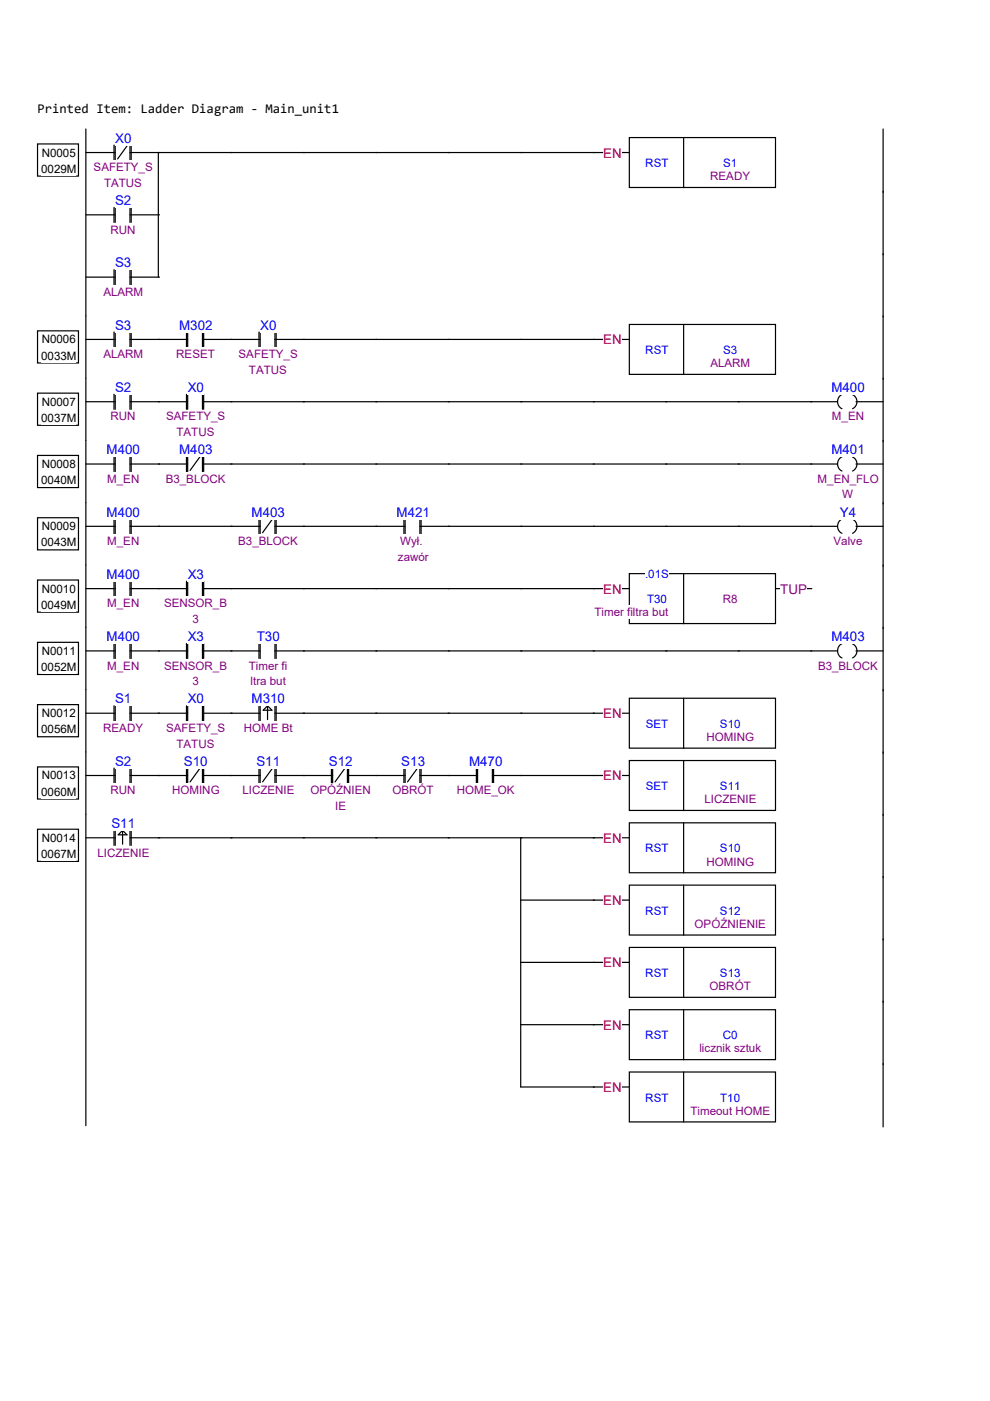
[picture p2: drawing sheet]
<svg xmlns="http://www.w3.org/2000/svg" width="210mm" height="297mm" viewBox="0 0 210 297" stroke-linecap="round" stroke-linejoin="round" font-family="sans-serif">
<path d="M8 30.5h8.6v6.8h-8.6z" fill="none" stroke="#000" stroke-width=".25"/>
<g fill="#fff">
<path d="M8.8 30.9h7.2v2.8h-7.2z"/>
<path d="M8.7 34.4h7.4v2.8h-7.4z"/>
</g>
<path d="M18.2 27.3v39.7M18.2 32.3h6.2M24.2 30.8v3.2M24.4 30.8v3.2M27.1 30.8l-2.2 2.9M27.6 32.3h6.2M27.6 30.8v3.2M27.8 30.8v3.2" fill="none" stroke="#000" stroke-width=".25"/>
<g fill="#fff">
<path d="M24.4 27.7h3.4v3.2h-3.4z"/>
<path d="M19.9 34.1h12.5v2.8h-12.5z"/>
<path d="M22.1 37.4h8.1v2.8h-8.1z"/>
</g>
<path d="M133.4 32.3h-99.8v13.3" fill="none" stroke="#000" stroke-width=".25"/>
<path d="M127.9 30.9h3.9v3.1h-3.9z" fill="#fff"/>
<path d="M133.4 29.2h31v10.6h-31z" fill-rule="evenodd" fill="#fff"/>
<path d="M133.4 29.2h31v10.6h-31zM144.9 29.2v10.6" fill="none" stroke="#000" stroke-width=".25"/>
<g fill="#fff">
<path d="M136.8 33.2h5v2.8h-5z"/>
<path d="M153.3 33.2h3v2.8h-3z"/>
<path d="M150.6 36h8.4v2.8h-8.4z"/>
</g>
<path d="M187.2 27.3v13.5M18.2 45.6h6.2M24.2 44v3.2M24.4 44v3.2M27.6 45.6h6.2M27.6 44v3.2M27.8 44v3.2" fill="none" stroke="#000" stroke-width=".25"/>
<g fill="#fff">
<path d="M24.4 40.9h3.5v3.2h-3.5z"/>
<path d="M23.5 47.3h5.3v2.8h-5.3z"/>
</g>
<path d="M18.2 58.8h6.2M24.2 57.2v3.2M24.4 57.2v3.2M27.6 58.8h6.2M27.6 57.2v3.2M27.8 57.2v3.2M33.6 45.6v13.2M187.2 40.6v13.4" fill="none" stroke="#000" stroke-width=".25"/>
<g fill="#fff">
<path d="M24.4 54.1h3.5v3.2h-3.5z"/>
<path d="M21.9 60.5h8.5v2.8h-8.5z"/>
</g>
<path d="M187.2 53.8v13.4" fill="none" stroke="#000" stroke-width=".25"/>
<path d="M8 70.1h8.6v6.9h-8.6z" fill-rule="evenodd" fill="#fff"/>
<path d="M8 70.1h8.6v6.9h-8.6z" fill="none" stroke="#000" stroke-width=".25"/>
<g fill="#fff">
<path d="M8.8 70.6h7.2v2.8h-7.2z"/>
<path d="M8.7 74h7.4v2.8h-7.4z"/>
</g>
<path d="M18.2 67v13.2M18.2 72h6.2M24.2 70.4v3.2M24.4 70.4v3.2M27.6 72h6.2M27.6 70.4v3.2M27.8 70.4v3.2" fill="none" stroke="#000" stroke-width=".25"/>
<g fill="#fff">
<path d="M24.4 67.4h3.5v3.1h-3.5z"/>
<path d="M21.9 73.7h8.5v2.8h-8.5z"/>
</g>
<path d="M33.6 72h6.2M39.5 70.4v3.2M39.8 70.4v3.2M42.9 72h6.3M42.9 70.4v3.2M43.2 70.4v3.2" fill="none" stroke="#000" stroke-width=".25"/>
<g fill="#fff">
<path d="M38 67.4h7v3.1h-7z"/>
<path d="M37.4 73.7h8.2v2.8h-8.2z"/>
</g>
<path d="M48.9 72h6.3M54.9 70.4v3.2M55.2 70.4v3.2M58.3 72h6.3M58.3 70.4v3.2M58.5 70.4v3.2" fill="none" stroke="#000" stroke-width=".25"/>
<g fill="#fff">
<path d="M55.1 67.4h3.4v3.1h-3.4z"/>
<path d="M50.6 73.7h12.6v2.8h-12.6z"/>
<path d="M52.8 77h8.1v2.8h-8.1z"/>
</g>
<path d="M64.3 72h69.1" fill="none" stroke="#000" stroke-width=".25"/>
<path d="M127.9 70.5h3.9v3.2h-3.9z" fill="#fff"/>
<path d="M133.4 68.8h31v10.6h-31z" fill-rule="evenodd" fill="#fff"/>
<path d="M133.4 68.8h31v10.6h-31zM144.9 68.8v10.6" fill="none" stroke="#000" stroke-width=".25"/>
<g fill="#fff">
<path d="M136.8 72.8h5v2.8h-5z"/>
<path d="M153.3 72.8h3v2.8h-3z"/>
<path d="M150.6 75.6h8.4v2.8h-8.4z"/>
</g>
<path d="M187.2 67v13.4" fill="none" stroke="#000" stroke-width=".25"/>
<path d="M8 83.4h8.6v6.8h-8.6z" fill-rule="evenodd" fill="#fff"/>
<path d="M8 83.4h8.6v6.8h-8.6z" fill="none" stroke="#000" stroke-width=".25"/>
<g fill="#fff">
<path d="M8.8 83.8h7.2v2.8h-7.2z"/>
<path d="M8.7 87.2h7.4v2.8h-7.4z"/>
</g>
<path d="M18.2 80.2v13.2M18.2 85.2h6.2M24.2 83.6v3.2M24.4 83.6v3.2M27.6 85.2h6.2M27.6 83.6v3.2M27.8 83.6v3.2" fill="none" stroke="#000" stroke-width=".25"/>
<g fill="#fff">
<path d="M24.4 80.6h3.5v3.1h-3.5z"/>
<path d="M23.5 86.9h5.3v2.8h-5.3z"/>
</g>
<path d="M33.6 85.2h6.2M39.5 83.6v3.2M39.8 83.6v3.2M42.9 85.2h6.3M42.9 83.6v3.2M43.2 83.6v3.2" fill="none" stroke="#000" stroke-width=".25"/>
<g fill="#fff">
<path d="M39.8 80.6h3.4v3.1h-3.4z"/>
<path d="M35.2 86.9h12.6v2.8h-12.6z"/>
<path d="M37.4 90.2h8.2v2.8h-8.2z"/>
</g>
<path d="M48.9 85.2h128.7M178.5 83.7a1.68 1.68 0 0 0-.9 1.5 1.68 1.68 0 0 0 .9 1.5M180.8 83.7a1.64 1.64 0 0 1 .9 1.5 1.64 1.64 0 0 1-.9 1.5M181.5 85.2h5.7M187.2 80.2v13.4" fill="none" stroke="#000" stroke-width=".25"/>
<g fill="#fff">
<path d="M176.3 80.6h7v3.1h-7z"/>
<path d="M176.4 86.9h6.8v2.8h-6.8z"/>
</g>
<path d="M8 96.6h8.6v6.8h-8.6z" fill-rule="evenodd" fill="#fff"/>
<path d="M8 96.6h8.6v6.8h-8.6z" fill="none" stroke="#000" stroke-width=".25"/>
<g fill="#fff">
<path d="M8.8 97h7.2v2.8h-7.2z"/>
<path d="M8.7 100.4h7.4v2.8h-7.4z"/>
</g>
<path d="M18.2 93.4v13.2M18.2 98.4h6.2M24.2 96.8v3.2M24.4 96.8v3.2M27.6 98.4h6.2M27.6 96.8v3.2M27.8 96.8v3.2" fill="none" stroke="#000" stroke-width=".25"/>
<g fill="#fff">
<path d="M22.6 93.8h7v3.1h-7z"/>
<path d="M22.7 100.1h6.8v2.8h-6.8z"/>
</g>
<path d="M33.6 98.4h6.2M39.5 96.8v3.2M39.8 96.8v3.2M42.4 96.8l-2.1 2.9M42.9 98.4h6.3M42.9 96.8v3.2M43.2 96.8v3.2" fill="none" stroke="#000" stroke-width=".25"/>
<g fill="#fff">
<path d="M38 93.8h7v3.1h-7z"/>
<path d="M35.1 100.1h12.7v2.8h-12.7z"/>
</g>
<path d="M48.9 98.4h128.7M178.5 96.9a1.68 1.68 0 0 0-.9 1.5 1.68 1.68 0 0 0 .9 1.5M180.8 96.9a1.64 1.64 0 0 1 .9 1.5 1.64 1.64 0 0 1-.9 1.5M181.5 98.4h5.7M187.2 93.4v13.4" fill="none" stroke="#000" stroke-width=".25"/>
<g fill="#fff">
<path d="M176.3 93.8h7v3.1h-7z"/>
<path d="M173.4 100.1h12.8v2.8h-12.8z"/>
<path d="M178.6 103.4h2.4v2.8h-2.4z"/>
</g>
<path d="M8 109.8h8.6v6.8h-8.6z" fill-rule="evenodd" fill="#fff"/>
<path d="M8 109.8h8.6v6.8h-8.6z" fill="none" stroke="#000" stroke-width=".25"/>
<g fill="#fff">
<path d="M8.8 110.2h7.2v2.8h-7.2z"/>
<path d="M8.7 113.6h7.4v2.8h-7.4z"/>
</g>
<path d="M18.2 106.6v13.2M18.2 111.6h6.2M24.2 110v3.2M24.4 110v3.2M27.6 111.6h6.2M27.6 110v3.2M27.8 110v3.2" fill="none" stroke="#000" stroke-width=".25"/>
<g fill="#fff">
<path d="M22.6 107h7v3.2h-7z"/>
<path d="M22.7 113.3h6.8v2.8h-6.8z"/>
</g>
<path d="M33.6 111.6h21.6M54.9 110v3.2M55.2 110v3.2M57.8 110l-2.1 2.9M58.3 111.6h6.3M58.3 110v3.2M58.5 110v3.2" fill="none" stroke="#000" stroke-width=".25"/>
<g fill="#fff">
<path d="M53.3 107h7.1v3.2h-7.1z"/>
<path d="M50.5 113.3h12.7v2.8h-12.7z"/>
</g>
<path d="M64.3 111.6h21.6M85.6 110v3.2M85.9 110v3.2M89 111.6h6.3M89 110v3.2M89.3 110v3.2" fill="none" stroke="#000" stroke-width=".25"/>
<g fill="#fff">
<path d="M84.1 107h7v3.2h-7z"/>
<path d="M84.8 113.3h5.5v2.8h-5.5z"/>
<path d="M84.4 116.6h6.4v2.8h-6.4z"/>
</g>
<path d="M95 111.6h82.6M178.5 110.1a1.68 1.68 0 0 0-.9 1.5 1.68 1.68 0 0 0 .9 1.5M180.8 110.1a1.64 1.64 0 0 1 .9 1.5 1.64 1.64 0 0 1-.9 1.5M181.5 111.6h5.7M187.2 106.6v13.5" fill="none" stroke="#000" stroke-width=".25"/>
<g fill="#fff">
<path d="M178.1 107h3.4v3.2h-3.4z"/>
<path d="M176.7 113.3h6.2v2.8h-6.2z"/>
</g>
<path d="M8 123h8.6v6.8h-8.6z" fill-rule="evenodd" fill="#fff"/>
<path d="M8 123h8.6v6.8h-8.6z" fill="none" stroke="#000" stroke-width=".25"/>
<g fill="#fff">
<path d="M8.8 123.4h7.2v2.8h-7.2z"/>
<path d="M8.7 126.8h7.4v2.8h-7.4z"/>
</g>
<path d="M18.2 119.8v13.2M18.2 124.8h6.2M24.2 123.2v3.2M24.4 123.2v3.2M27.6 124.8h6.2M27.6 123.2v3.2M27.8 123.2v3.2" fill="none" stroke="#000" stroke-width=".25"/>
<g fill="#fff">
<path d="M22.6 120.2h7v3.2h-7z"/>
<path d="M22.7 126.5h6.8v2.8h-6.8z"/>
</g>
<path d="M33.6 124.8h6.2M39.5 123.2v3.2M39.8 123.2v3.2M42.9 124.8h6.3M42.9 123.2v3.2M43.2 123.2v3.2" fill="none" stroke="#000" stroke-width=".25"/>
<g fill="#fff">
<path d="M39.8 120.2h3.4v3.2h-3.4z"/>
<path d="M34.8 126.5h13.4v2.8h-13.4z"/>
<path d="M40.8 129.8h1.4v2.8h-1.4z"/>
</g>
<path d="M48.9 124.8h84.5" fill="none" stroke="#000" stroke-width=".25"/>
<path d="M127.9 123.3h3.9v3.2h-3.9z" fill="#fff"/>
<path d="M164.5 124.8h7.6" fill="none" stroke="#000" stroke-width=".25"/>
<path d="M165.4 123.3h5.7v3.2h-5.7z" fill="#fff"/>
<path d="M133.4 121.6h31v10.6h-31z" fill-rule="evenodd" fill="#fff"/>
<path d="M133.4 121.6h31v10.6h-31zM144.9 121.6v10.6" fill="none" stroke="#000" stroke-width=".25"/>
<g fill="#fff">
<path d="M136.8 120.4h5v2.7h-5z"/>
<path d="M137.2 125.6h4.2v2.8h-4.2z"/>
<path d="M126 128.4h15.7v2.8h-15.7z"/>
<path d="M153.2 125.6h3.2v2.8h-3.2z"/>
</g>
<path d="M187.2 119.8v13.5" fill="none" stroke="#000" stroke-width=".25"/>
<path d="M8 136.2h8.6v6.8h-8.6z" fill-rule="evenodd" fill="#fff"/>
<path d="M8 136.2h8.6v6.8h-8.6z" fill="none" stroke="#000" stroke-width=".25"/>
<g fill="#fff">
<path d="M8.8 136.6h7.2v2.8h-7.2z"/>
<path d="M8.7 140h7.4v2.8h-7.4z"/>
</g>
<path d="M18.2 133v13.2M18.2 138h6.2M24.2 136.4v3.2M24.4 136.4v3.2M27.6 138h6.2M27.6 136.4v3.2M27.8 136.4v3.2" fill="none" stroke="#000" stroke-width=".25"/>
<g fill="#fff">
<path d="M22.6 133.4h7v3.2h-7z"/>
<path d="M22.7 139.7h6.8v2.8h-6.8z"/>
</g>
<path d="M33.6 138h6.2M39.5 136.4v3.2M39.8 136.4v3.2M42.9 138h6.3M42.9 136.4v3.2M43.2 136.4v3.2" fill="none" stroke="#000" stroke-width=".25"/>
<g fill="#fff">
<path d="M39.8 133.4h3.4v3.2h-3.4z"/>
<path d="M34.8 139.7h13.4v2.8h-13.4z"/>
<path d="M40.8 143h1.4v2.8h-1.4z"/>
</g>
<path d="M48.9 138h6.3M54.9 136.4v3.2M55.2 136.4v3.2M58.3 138h6.3M58.3 136.4v3.2M58.5 136.4v3.2" fill="none" stroke="#000" stroke-width=".25"/>
<g fill="#fff">
<path d="M54.4 133.4h4.9v3.2h-4.9z"/>
<path d="M52.7 139.7h8.3v2.8h-8.3z"/>
<path d="M53.1 143h7.5v2.8h-7.5z"/>
</g>
<path d="M64.3 138h113.3M178.5 136.5a1.68 1.68 0 0 0-.9 1.5 1.68 1.68 0 0 0 .9 1.5M180.8 136.5a1.64 1.64 0 0 1 .9 1.5 1.64 1.64 0 0 1-.9 1.5M181.5 138h5.7M187.2 133v13.5" fill="none" stroke="#000" stroke-width=".25"/>
<g fill="#fff">
<path d="M176.3 133.4h7v3.2h-7z"/>
<path d="M173.4 139.7h12.7v2.8h-12.7z"/>
</g>
<path d="M8 149.4h8.6v6.8h-8.6z" fill-rule="evenodd" fill="#fff"/>
<path d="M8 149.4h8.6v6.8h-8.6z" fill="none" stroke="#000" stroke-width=".25"/>
<g fill="#fff">
<path d="M8.8 149.8h7.2v2.8h-7.2z"/>
<path d="M8.7 153.2h7.4v2.8h-7.4z"/>
</g>
<path d="M18.2 146.2v13.2M18.2 151.2h6.2M24.2 149.6v3.2M24.4 149.6v3.2M27.6 151.2h6.2M27.6 149.6v3.2M27.8 149.6v3.2" fill="none" stroke="#000" stroke-width=".25"/>
<g fill="#fff">
<path d="M24.4 146.6h3.5v3.2h-3.5z"/>
<path d="M21.9 152.9h8.5v2.8h-8.5z"/>
</g>
<path d="M33.6 151.2h6.2M39.5 149.6v3.2M39.8 149.6v3.2M42.9 151.2h6.3M42.9 149.6v3.2M43.2 149.6v3.2" fill="none" stroke="#000" stroke-width=".25"/>
<g fill="#fff">
<path d="M39.8 146.6h3.4v3.2h-3.4z"/>
<path d="M35.2 152.9h12.6v2.8h-12.6z"/>
<path d="M37.4 156.3h8.2v2.7h-8.2z"/>
</g>
<path d="M48.9 151.2h6.3M54.9 149.6v3.2M55.2 149.6v3.2M55.8 150.6l.9-1 1 1zM56.7 149.6v3M58.3 151.2h6.3M58.3 149.6v3.2M58.5 149.6v3.2" fill="none" stroke="#000" stroke-width=".25"/>
<g fill="#fff">
<path d="M53.3 146.6h7.1v3.2h-7.1z"/>
<path d="M51.7 152.9h10.3v2.8h-10.3z"/>
</g>
<path d="M64.3 151.2h69.1" fill="none" stroke="#000" stroke-width=".25"/>
<path d="M127.9 149.7h3.9v3.2h-3.9z" fill="#fff"/>
<path d="M133.4 148h31v10.6h-31z" fill-rule="evenodd" fill="#fff"/>
<path d="M133.4 148h31v10.6h-31zM144.9 148v10.7" fill="none" stroke="#000" stroke-width=".25"/>
<g fill="#fff">
<path d="M136.9 152.1h4.8v2.8h-4.8z"/>
<path d="M152.7 152.1h4.3v2.8h-4.3z"/>
<path d="M149.8 154.9h10v2.7h-10z"/>
</g>
<path d="M187.2 146.2v13.5" fill="none" stroke="#000" stroke-width=".25"/>
<path d="M8 162.6h8.6v6.8h-8.6z" fill-rule="evenodd" fill="#fff"/>
<path d="M8 162.6h8.6v6.8h-8.6z" fill="none" stroke="#000" stroke-width=".25"/>
<g fill="#fff">
<path d="M8.8 163h7.2v2.8h-7.2z"/>
<path d="M8.7 166.5h7.4v2.7h-7.4z"/>
</g>
<path d="M18.2 159.4v13.2M18.2 164.4h6.2M24.2 162.9v3.1M24.4 162.9v3.1M27.6 164.4h6.2M27.6 162.9v3.1M27.8 162.9v3.1" fill="none" stroke="#000" stroke-width=".25"/>
<g fill="#fff">
<path d="M24.4 159.8h3.5v3.2h-3.5z"/>
<path d="M23.5 166.2h5.3v2.8h-5.3z"/>
</g>
<path d="M33.6 164.4h6.2M39.5 162.9v3.1M39.8 162.9v3.1M42.4 162.9l-2.1 2.9M42.9 164.4h6.3M42.9 162.9v3.1M43.2 162.9v3.1" fill="none" stroke="#000" stroke-width=".25"/>
<g fill="#fff">
<path d="M39 159.8h5v3.2h-5z"/>
<path d="M36.5 166.2h10v2.8h-10z"/>
</g>
<path d="M48.9 164.4h6.3M54.9 162.9v3.1M55.2 162.9v3.1M57.8 162.9l-2.1 2.9M58.3 164.4h6.3M58.3 162.9v3.1M58.5 162.9v3.1" fill="none" stroke="#000" stroke-width=".25"/>
<g fill="#fff">
<path d="M54.4 159.8h5v3.2h-5z"/>
<path d="M51.4 166.2h11v2.8h-11z"/>
</g>
<path d="M64.3 164.4h6.2M70.3 162.9v3.1M70.5 162.9v3.1M73.2 162.9l-2.2 2.9M73.7 164.4h6.2M73.7 162.9v3.1M73.9 162.9v3.1" fill="none" stroke="#000" stroke-width=".25"/>
<g fill="#fff">
<path d="M69.7 159.8h5.1v3.2h-5.1z"/>
<path d="M65.8 166.2h12.8v2.8h-12.8z"/>
<path d="M71.1 169.5h2.3v2.8h-2.3z"/>
</g>
<path d="M79.7 164.4h6.2M85.6 162.9v3.1M85.9 162.9v3.1M88.5 162.9l-2.1 2.9M89 164.4h6.3M89 162.9v3.1M89.3 162.9v3.1" fill="none" stroke="#000" stroke-width=".25"/>
<g fill="#fff">
<path d="M85.1 159.8h5v3.2h-5z"/>
<path d="M83.2 166.2h8.8v2.8h-8.8z"/>
</g>
<path d="M95 164.4h6.3M101 162.9v3.1M101.3 162.9v3.1M104.4 164.4h6.3M104.4 162.9v3.1M104.6 162.9v3.1" fill="none" stroke="#000" stroke-width=".25"/>
<g fill="#fff">
<path d="M99.4 159.8h7.1v3.2h-7.1z"/>
<path d="M96.9 166.2h12.2v2.8h-12.2z"/>
</g>
<path d="M110.4 164.4h23" fill="none" stroke="#000" stroke-width=".25"/>
<path d="M127.9 162.9h3.9v3.2h-3.9z" fill="#fff"/>
<path d="M133.4 161.2h31v10.6h-31z" fill-rule="evenodd" fill="#fff"/>
<path d="M133.4 161.2h31v10.6h-31zM144.9 161.2v10.7" fill="none" stroke="#000" stroke-width=".25"/>
<g fill="#fff">
<path d="M136.9 165.3h4.8v2.8h-4.8z"/>
<path d="M152.7 165.3h4.3v2.8h-4.3z"/>
<path d="M149.4 168.1h10.9v2.8h-10.9z"/>
</g>
<path d="M187.2 159.4v13.5" fill="none" stroke="#000" stroke-width=".25"/>
<path d="M8 175.8h8.6v6.8h-8.6z" fill-rule="evenodd" fill="#fff"/>
<path d="M8 175.8h8.6v6.8h-8.6z" fill="none" stroke="#000" stroke-width=".25"/>
<g fill="#fff">
<path d="M8.8 176.2h7.2v2.8h-7.2z"/>
<path d="M8.7 179.7h7.4v2.8h-7.4z"/>
</g>
<path d="M18.2 172.6v66.1M18.2 177.6h6.2M24.2 176.1v3.1M24.4 176.1v3.1M25.1 177l.9-.9 .9 .9zM26 176.1v2.9M27.6 177.6h6.2M27.6 176.1v3.1M27.8 176.1v3.1" fill="none" stroke="#000" stroke-width=".25"/>
<g fill="#fff">
<path d="M23.6 173h5.1v3.2h-5.1z"/>
<path d="M20.7 179.4h10.9v2.8h-10.9z"/>
</g>
<path d="M33.6 177.6h99.8M110.4 177.6v13.2" fill="none" stroke="#000" stroke-width=".25"/>
<path d="M127.9 176.1h3.9v3.2h-3.9z" fill="#fff"/>
<path d="M133.4 174.5h31v10.5h-31z" fill-rule="evenodd" fill="#fff"/>
<path d="M133.4 174.5h31v10.5h-31zM144.9 174.5v10.6" fill="none" stroke="#000" stroke-width=".25"/>
<g fill="#fff">
<path d="M136.8 178.5h5v2.8h-5z"/>
<path d="M152.7 178.5h4.3v2.8h-4.3z"/>
<path d="M149.8 181.3h10v2.8h-10z"/>
</g>
<path d="M187.2 172.6v13.5M133.4 190.8h-23v13.2" fill="none" stroke="#000" stroke-width=".25"/>
<path d="M127.9 189.4h3.9v3.1h-3.9z" fill="#fff"/>
<path d="M133.4 187.7h31v10.5h-31z" fill-rule="evenodd" fill="#fff"/>
<path d="M133.4 187.7h31v10.5h-31zM144.9 187.7v10.6" fill="none" stroke="#000" stroke-width=".25"/>
<g fill="#fff">
<path d="M136.8 191.7h5v2.8h-5z"/>
<path d="M152.7 191.7h4.3v2.8h-4.3z"/>
<path d="M147.3 194.5h15v2.8h-15z"/>
</g>
<path d="M187.2 185.8v13.5M133.4 204h-23v13.3" fill="none" stroke="#000" stroke-width=".25"/>
<path d="M127.9 202.6h3.9v3.1h-3.9z" fill="#fff"/>
<path d="M133.4 200.9h31v10.6h-31z" fill-rule="evenodd" fill="#fff"/>
<path d="M133.4 200.9h31v10.6h-31zM144.9 200.9v10.6" fill="none" stroke="#000" stroke-width=".25"/>
<g fill="#fff">
<path d="M136.8 204.9h5v2.8h-5z"/>
<path d="M152.7 204.9h4.3v2.8h-4.3z"/>
<path d="M150.5 207.7h8.7v2.8h-8.7z"/>
</g>
<path d="M187.2 199.1v13.4M133.4 217.3h-23v13.2" fill="none" stroke="#000" stroke-width=".25"/>
<path d="M127.9 215.8h3.9v3.1h-3.9z" fill="#fff"/>
<path d="M133.4 214.1h31v10.6h-31z" fill-rule="evenodd" fill="#fff"/>
<path d="M133.4 214.1h31v10.6h-31zM144.9 214.1v10.6" fill="none" stroke="#000" stroke-width=".25"/>
<g fill="#fff">
<path d="M136.8 218.1h5v2.8h-5z"/>
<path d="M153.2 218.1h3.2v2.8h-3.2z"/>
<path d="M148.3 220.9h13.1v2.8h-13.1z"/>
</g>
<path d="M187.2 212.3v13.4M110.4 230.5h23" fill="none" stroke="#000" stroke-width=".25"/>
<path d="M127.9 229h3.9v3.2h-3.9z" fill="#fff"/>
<path d="M133.4 227.3h31v10.6h-31z" fill-rule="evenodd" fill="#fff"/>
<path d="M133.4 227.3h31v10.6h-31zM144.9 227.3v10.6" fill="none" stroke="#000" stroke-width=".25"/>
<g fill="#fff">
<path d="M136.8 231.3h5v2.8h-5z"/>
<path d="M152.7 231.3h4.2v2.8h-4.2z"/>
<path d="M146.4 234.1h16.9v2.8h-16.9z"/>
</g>
<path d="M187.2 225.5v13.4" fill="none" stroke="#000" stroke-width=".25"/>
<text font-size="2.8" x="8" y="23.9">Printed Item: Ladder Diagram - Main_unit1</text>
<g font-size="2.8" fill="#00f">
<text x="24.4" y="30.3">X0</text>
<text x="24.4" y="43.5">S2</text>
<text x="24.4" y="56.7">S3</text>
<text x="24.4" y="69.9">S3</text>
<text x="38" y="69.9">M302</text>
<text x="55.2" y="69.9">X0</text>
<text x="24.4" y="83.1">S2</text>
<text x="39.8" y="83.1">X0</text>
<text x="176.3" y="83.1">M400</text>
<text x="22.6" y="96.3">M400</text>
<text x="38" y="96.3">M403</text>
<text x="176.3" y="96.3">M401</text>
<text x="22.6" y="109.5">M400</text>
<text x="53.3" y="109.5">M403</text>
<text x="84.1" y="109.5">M421</text>
<text x="178.1" y="109.5">Y4</text>
<text x="22.6" y="122.7">M400</text>
<text x="39.8" y="122.7">X3</text>
<text x="22.6" y="135.9">M400</text>
<text x="39.8" y="135.9">X3</text>
<text x="54.4" y="135.9">T30</text>
<text x="176.3" y="135.9">M403</text>
<text x="24.4" y="149.1">S1</text>
<text x="39.8" y="149.1">X0</text>
<text x="53.3" y="149.1">M310</text>
<text x="24.4" y="162.3">S2</text>
<text x="39" y="162.3">S10</text>
<text x="54.4" y="162.3">S11</text>
<text x="69.7" y="162.3">S12</text>
<text x="85.1" y="162.3">S13</text>
<text x="99.4" y="162.3">M470</text>
<text x="23.6" y="175.6">S11</text>
</g>
<g font-size="2.8" fill="#f00">
<text x="127.9" y="33.4">EN</text>
<text x="127.9" y="73">EN</text>
<text x="127.9" y="125.9">EN</text>
<text x="127.9" y="152.3">EN</text>
<text x="127.9" y="165.5">EN</text>
<text x="127.9" y="178.7">EN</text>
<text x="127.9" y="191.9">EN</text>
<text x="127.9" y="205.1">EN</text>
<text x="127.9" y="218.3">EN</text>
<text x="127.9" y="231.5">EN</text>
</g>
<text font-size="2.8" fill="#800080" x="165.4" y="125.9">TUP</text>
<g font-size="2.5">
<text x="8.8" y="33.2">N0005</text>
<text x="8.7" y="36.6">0029M</text>
<text x="8.7" y="76.2">0033M</text>
<text x="8.8" y="72.8">N0006</text>
<text x="8.7" y="89.4">0037M</text>
<text x="8.8" y="86">N0007</text>
<text x="8.8" y="99.2">N0008</text>
<text x="8.7" y="102.7">0040M</text>
<text x="8.8" y="112.4">N0009</text>
<text x="8.7" y="115.9">0043M</text>
<text x="8.8" y="125.6">N0010</text>
<text x="8.7" y="129.1">0049M</text>
<text x="8.7" y="142.3">0052M</text>
<text x="8.8" y="138.9">N0011</text>
<text x="8.7" y="155.5">0056M</text>
<text x="8.8" y="152.1">N0012</text>
<text x="8.8" y="165.3">N0013</text>
<text x="8.7" y="168.7">0060M</text>
<text x="8.8" y="178.5">N0014</text>
<text x="8.7" y="181.9">0067M</text>
</g>
<g font-size="2.5" fill="#00f">
<text x="136.8" y="35.4">RST</text>
<text x="153.3" y="35.4">S1</text>
<text x="136.8" y="75.1">RST</text>
<text x="153.3" y="75.1">S3</text>
<text x="136.8" y="122.6">.01S</text>
<text x="137.2" y="127.9">T30</text>
<text x="136.9" y="154.3">SET</text>
<text x="152.7" y="154.3">S10</text>
<text x="136.9" y="167.5">SET</text>
<text x="152.7" y="167.5">S11</text>
<text x="136.8" y="180.7">RST</text>
<text x="152.7" y="180.7">S10</text>
<text x="136.8" y="193.9">RST</text>
<text x="152.7" y="193.9">S12</text>
<text x="136.8" y="207.1">RST</text>
<text x="152.7" y="207.1">S13</text>
<text x="136.8" y="220.3">RST</text>
<text x="153.2" y="220.3">C0</text>
<text x="136.8" y="233.6">RST</text>
<text x="152.7" y="233.6">T10</text>
</g>
<g font-size="2.5" fill="#800080">
<text x="19.9" y="36.3">SAFETY_S</text>
<text x="22.1" y="39.6">TATUS</text>
<text x="150.6" y="38.2">READY</text>
<text x="23.5" y="49.5">RUN</text>
<text x="21.9" y="62.7">ALARM</text>
<text x="21.9" y="75.9">ALARM</text>
<text x="37.4" y="75.9">RESET</text>
<text x="50.6" y="75.9">SAFETY_S</text>
<text x="150.6" y="77.9">ALARM</text>
<text x="52.8" y="79.2">TATUS</text>
<text x="23.5" y="89.2">RUN</text>
<text x="35.2" y="89.2">SAFETY_S</text>
<text x="176.4" y="89.2">M_EN</text>
<text x="37.4" y="92.5">TATUS</text>
<text x="22.7" y="102.4">M_EN</text>
<text x="35.1" y="102.4">B3_BLOCK</text>
<text x="173.4" y="102.4">M_EN_FLO</text>
<text x="178.6" y="105.7">W</text>
<text x="22.7" y="115.6">M_EN</text>
<text x="50.5" y="115.6">B3_BLOCK</text>
<text x="84.4" y="118.9">zawór</text>
<text x="84.8" y="115.6">Wył.</text>
<text x="176.7" y="115.6">Valve</text>
<text x="22.7" y="128.8">M_EN</text>
<text x="34.8" y="128.8">SENSOR_B</text>
<text x="126" y="130.7">Timer filtra but</text>
<text x="153.2" y="127.9">R8</text>
<text x="40.8" y="132.1">3</text>
<text x="22.7" y="142">M_EN</text>
<text x="34.8" y="142">SENSOR_B</text>
<text x="52.7" y="142">Timer fi</text>
<text x="173.4" y="142">B3_BLOCK</text>
<text x="40.8" y="145.3">3</text>
<text x="53.1" y="145.3">ltra but</text>
<text x="21.9" y="155.2">READY</text>
<text x="35.2" y="155.2">SAFETY_S</text>
<text x="51.7" y="155.2">HOME Bt</text>
<text x="37.4" y="158.5">TATUS</text>
<text x="149.8" y="157.1">HOMING</text>
<text x="23.5" y="168.4">RUN</text>
<text x="36.5" y="168.4">HOMING</text>
<text x="51.4" y="168.4">LICZENIE</text>
<text x="65.8" y="168.4">OPÓŹNIEN</text>
<text x="71.1" y="171.7">IE</text>
<text x="83.2" y="168.4">OBRÓT</text>
<text x="96.9" y="168.4">HOME_OK</text>
<text x="149.4" y="170.3">LICZENIE</text>
<text x="20.7" y="181.6">LICZENIE</text>
<text x="149.8" y="183.5">HOMING</text>
<text x="147.3" y="196.7">OPÓŹNIENIE</text>
<text x="150.5" y="209.9">OBRÓT</text>
<text x="148.3" y="223.1">licznik sztuk</text>
<text x="146.4" y="236.3">Timeout HOME</text>
</g>
</svg>
